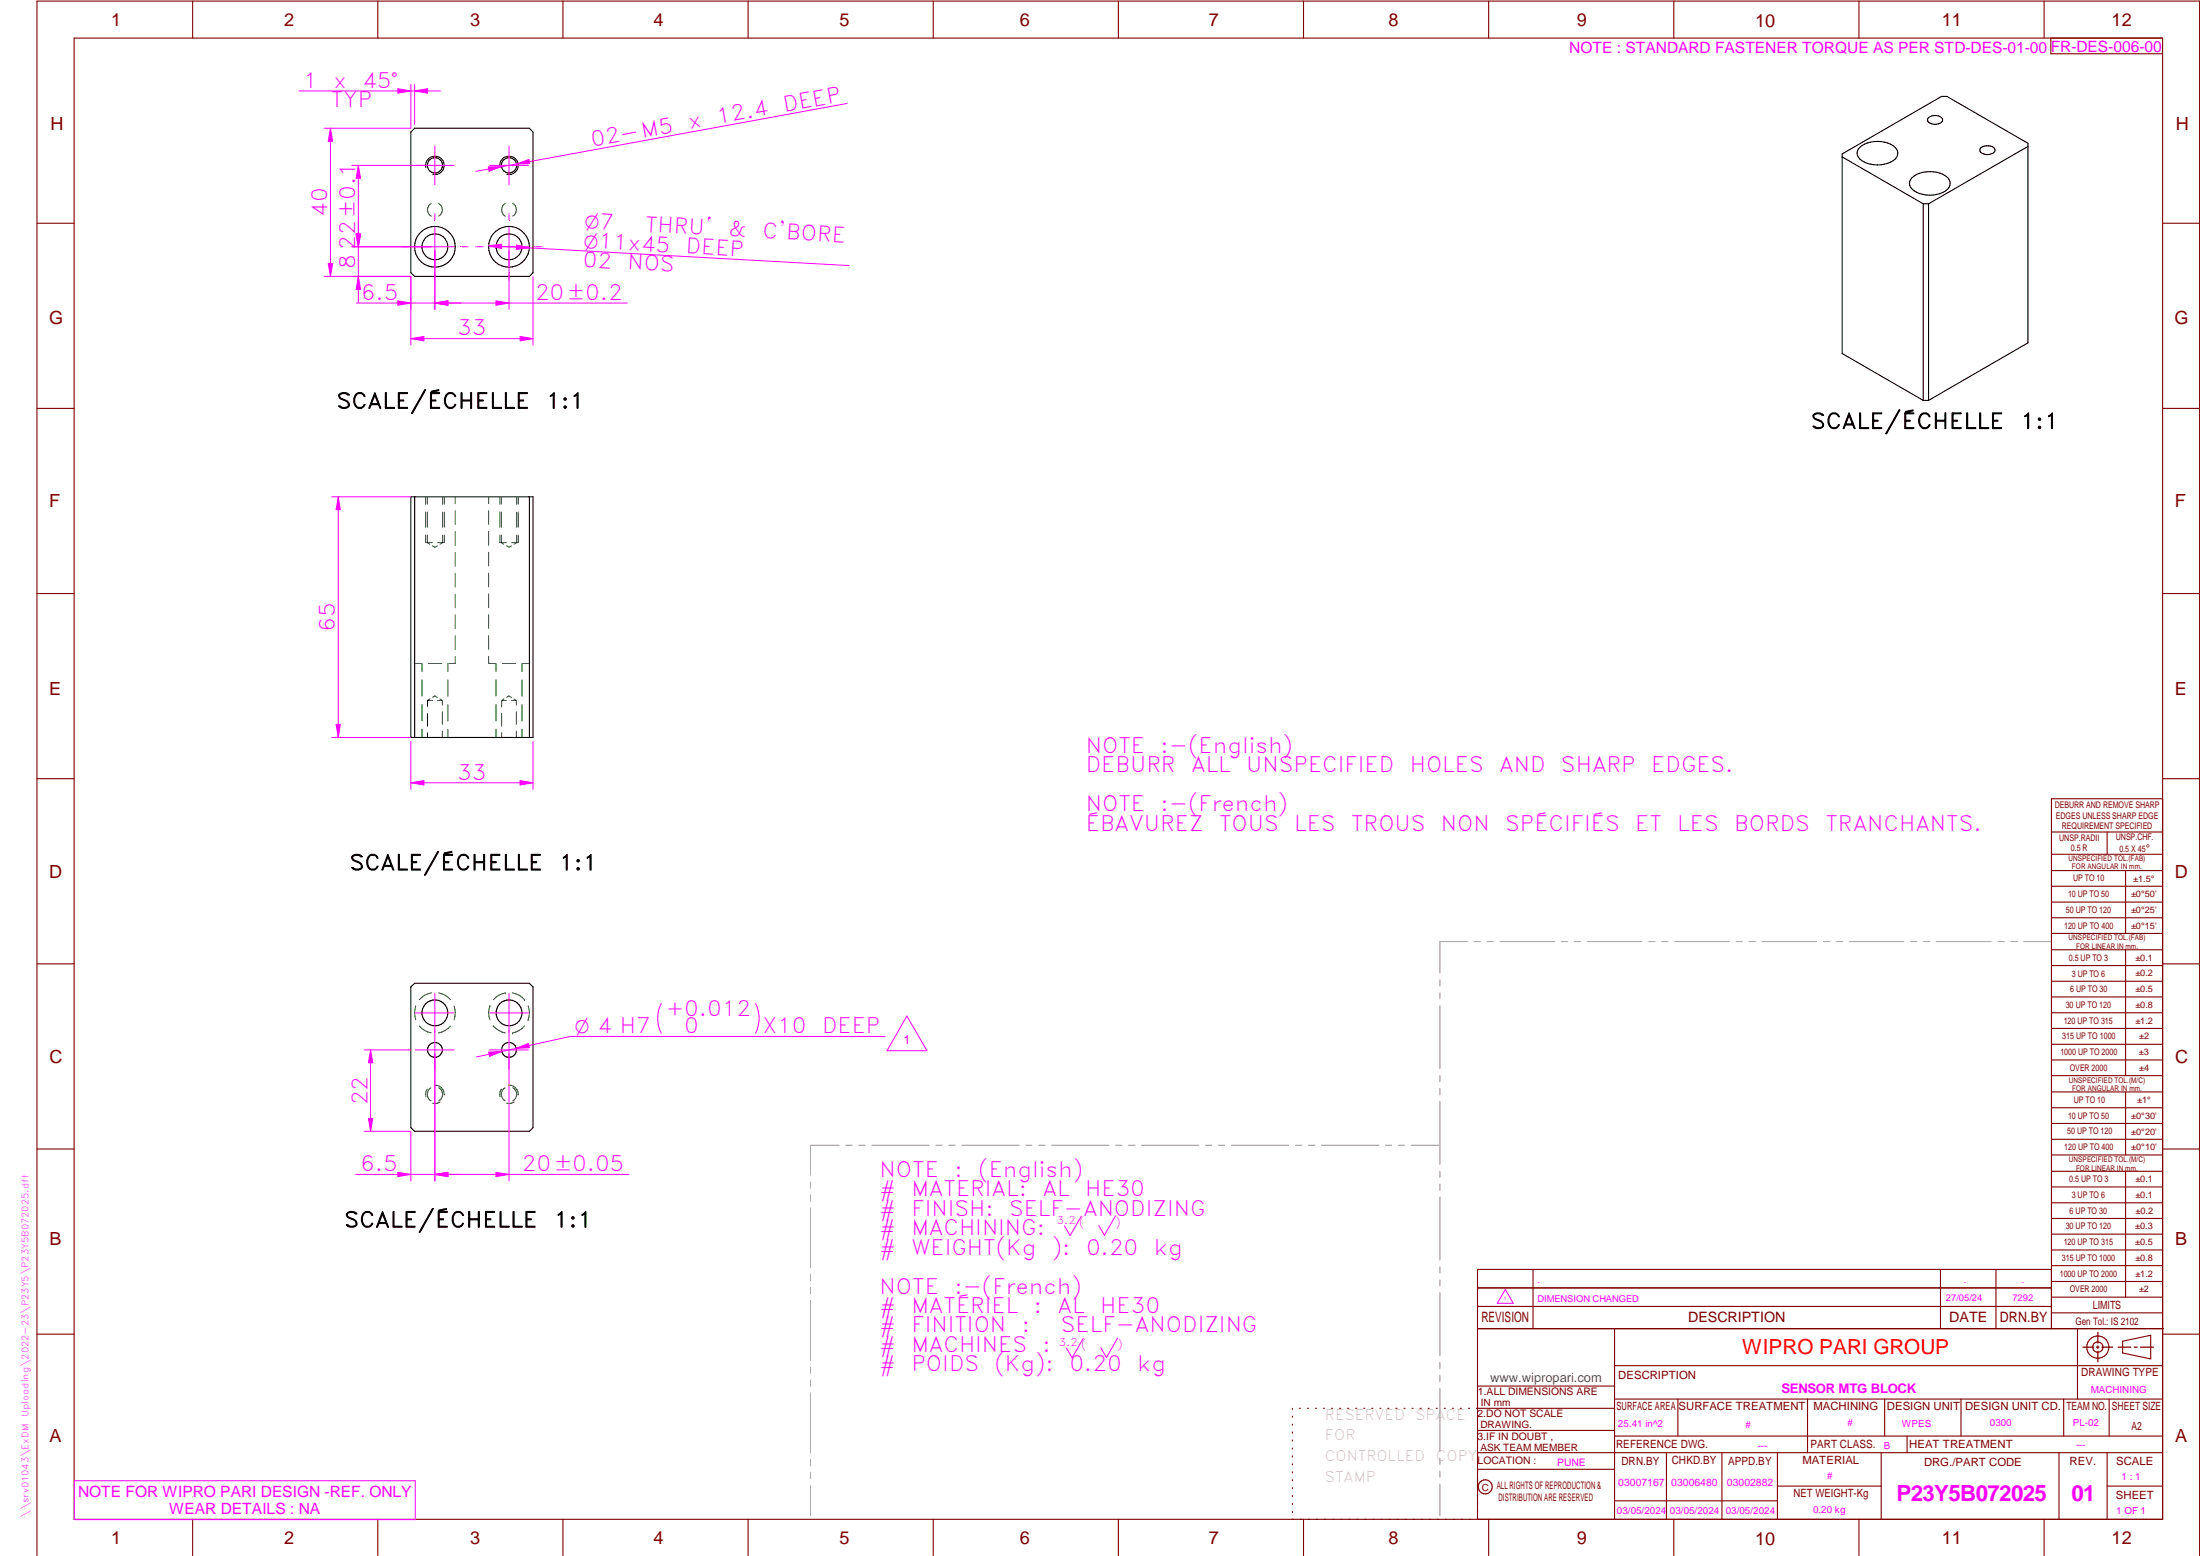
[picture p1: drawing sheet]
<svg xmlns="http://www.w3.org/2000/svg" width="594mm" height="420mm" viewBox="0 0 594 420" stroke-linecap="round" stroke-linejoin="round" font-family="sans-serif">
<g fill="none" stroke="#800000" stroke-width=".3">
<path d="M20 10.3h564v400h-564zM52 .3v10M102 .3v10M152 .3v10M202 .3v10M252 .3v10M302 .3v10M352 .3v10M402 .3v10M452 .3v10M502 .3v10M552 .3v10"/>
<path d="M553.8 10.3v4.2h30.2M10 60.3h10M584 60.3h10M10 110.3h10M584 110.3h10M10 160.3h10M584 160.3h10M10 210.3h10M584 215.7h-30v143.1M584 210.3h10M554 224.7h30M554 230.7h30"/>
<path d="M554 235.1h30M554 239.3h30M569 224.7v6M574 235.1v17M554 243.6h30M554 247.8h30M554 252.1h30M554 256.5h30M574 256.5v33.9M10 260.3h10M554 260.7h30M554 265h30"/>
<path d="M554 269.2h30M554 273.5h30M554 277.7h30M584 260.3h10M554 282h30M554 286.2h30M554 290.4h30M554 294.9h30M554 299.1h30M574 294.9v17M10 310.3h10M554 303.4h30"/>
<path d="M554 307.6h30M554 311.9h30M554 316.3h30M574 316.3v34M584 310.3h10M554 320.5h30M554 324.8h30M554 329h30M554 333.2h30M554 337.5h30M399 358.8h185.2M399 352.8h155"/>
<path d="M399 347.8h155M414 342.8v16M436 358.8v51.5M524 342.8v16M539 342.8v16M554 341.8h30M554 346h30M554 350.3h30M554 354.5h30M554 342.8h-155v67.5M561 358.8v19M10 360.3h10"/>
<path d="M399 374.3h37M436 377.8h148M453.1 377.8v10M488.1 377.8v14.5M508.9 377.8v10M529.5 377.8v10M557.3 377.8v10M569.5 377.8v10M573.2 362.2l7.6-1.6v6.3l-7.6-1.6zM584 368.8h-148M584 360.3h10M349 380.3v.3"/>
<path d="M349 382.4v.3M349 384.6v.3M349 386.7v.3M349 388.8v.3M349 391v.3M349 393.1v.3M349 395.3v.3M349 397.4v.3M349 399.5v.3M350.9 380.3h.2M353.1 380.3h.2M355.2 380.3h.3"/>
<path d="M357.4 380.3h.3M359.6 380.3h.3M361.7 380.3h.3M363.9 380.3h.3M366.1 380.3h.3M368.3 380.3h.2M370.4 380.3h.3M372.6 380.3h.3M374.8 380.3h.3M376.9 380.3h.4M379.1 380.3h.3M381.3 380.3h.3"/>
<path d="M383.4 380.3h.4M385.6 380.3h.3M387.8 380.3h.3M390 380.3h.3M392.2 380.3h.3M394.3 380.3h.3M396.5 380.3h.3M398.7 380.3h37.3M399 396.7h37M399 392.3h185M399 386.2h37M436 387.8h148"/>
<path d="M450 392.3v18M465 392.3v18M480 392.3v18M508 392.3v18M515 387.8v4.5M556 392.3v18M569 392.3v18M52 410.3v9.7M102 410.3v9.7M152 410.3v9.7M202 410.3v9.7M252 410.3v9.7"/>
<path d="M302 410.3v9.7M349 401.7v.3M349 403.8v.4M349 406v.3M349 408.1v.3M352 410.3v9.7M402 410.3v9.7M436 405.3h44M452 410.3v9.7M480 401.3h28M502 410.3v9.7M552 410.3v9.7"/>
<path d="M569 401.3h15M10 420v-419.7h584v419.7"/>
<circle cx="566.5" cy="363.7" r="1.39"/>
<circle cx="566.5" cy="363.8" r="3"/>
<circle cx="401.1" cy="401.5" r="1.9"/>
</g>
<path d="M112.2 66.6h10.5M117.4 61.4v10.5M292 328.4l-3 5.2-1.6-2.6M301.2 328.3l-3 5.2-1.5-2.6M292.5 361.4l-3 5.2-1.5-2.6M301.8 361.3l-3 5.3-1.5-2.7M20.1 399.8h92v10.5h-92z" fill="none" stroke="#f0f" stroke-width=".27"/>
<g fill="none" stroke="#949494" stroke-width=".27">
<path d="M396.2 254.3h-7.4v8.5M398.1 254.3h1.6M401.5 254.3h1.8M405 254.3h14.8M421.6 254.3h1.7M425.1 254.3h1.7M428.6 254.3h14.8M445.2 254.3h1.7M448.7 254.3h1.7M452.2 254.3h14.8M468.8 254.3h1.7M472.3 254.3h1.7"/>
<path d="M475.8 254.3h14.8M492.4 254.3h1.7M495.8 254.3h1.8M499.4 254.3h14.7M516 254.3h1.6M519.4 254.3h1.8M522.9 254.3h14.8M539.5 254.3h1.7M543 254.3h1.7M546.5 254.3h7.4M388.8 264.5v1.8M388.8 268.1v1.6"/>
<path d="M388.8 271.6v17M388.8 290.4v1.7M388.8 293.9v1.7M388.8 297.4v17M218.9 319.2v1.6M226.6 309.2h-7.7v8.1M228.4 309.2h1.7M231.9 309.2h1.7M235.4 309.2h15.5M252.7 309.2h1.7M256.2 309.2h1.7M259.7 309.2h15.5"/>
<path d="M277 309.2h1.7M280.5 309.2h1.7M284 309.2h15.5M301.2 309.2h1.8M304.8 309.2h1.7M308.3 309.2h15.5M325.5 309.2h1.7M329.1 309.2h1.6M332.6 309.2h15.4M349.8 309.2h1.7M353.3 309.2h1.7M356.8 309.2h15.5"/>
<path d="M374.1 309.2h1.7M377.6 309.2h1.7M381.1 309.2h7.7M388.8 316.2v1.7M388.8 319.7v1.7M218.9 322.6v1.8M218.9 326.1v16.2M388.8 323.2v17.1M218.9 344.1v1.8M218.9 347.6v1.7M218.9 351.2v16.1M388.8 342.1v1.6"/>
<path d="M388.8 345.6v1.7M388.8 349v17.1M218.9 369.1v1.7M218.9 372.6v1.8M218.9 376.1v16.2M388.8 367.9v1.7M388.8 371.4v1.7M388.8 374.9v17M218.9 394.1v1.8M218.9 397.6v1.7M388.8 393.7v1.7M388.8 397.2v1.7"/>
<path d="M218.9 401.2v8.1M388.8 400.7v8.6"/>
</g>
<path d="M566.5 359.7v3M562.5 363.8h2.9M566.1 363.8h.7M566.5 363.4v.7M566.5 364.9v2.8M567.6 363.8h2.9M572 363.8h3.4M576.3 363.8h.8M578 363.8h3.5" fill="none" stroke="#800000" stroke-width=".34"/>
<g fill="none" stroke="#000" stroke-width=".3">
<path d="M110.9 35.6l1.1-1h31l.9 1v38.1l-.9 .9h-31l-1.1-.9zM110.9 134.2h33v64.9h-33zM112 134.2v64.9M143 134.2v64.9"/>
<circle cx="117.4" cy="44.6" r="2.06"/>
<circle cx="137.5" cy="44.6" r="2.07"/>
<circle cx="117.4" cy="66.7" r="5.5"/>
<circle cx="117.4" cy="66.6" r="3.5"/>
<circle cx="137.4" cy="66.6" r="3.5"/>
<circle cx="137.5" cy="66.7" r="5.5"/>
</g>
<g fill="none" stroke="#008000" stroke-width=".27">
<path d="M116.4 54.9a1.98 1.98 0 0 0 .1 3.5M118.4 54.9a1.98 1.98 0 0 1 .1 3.4M136.4 54.9a2 2 0 0 0 0 3.5M138.4 54.9a1.98 1.98 0 0 1 .1 3.4M114.9 134.2v1.9M114.9 138.3v4.1M115.4 134.2v1.9M115.4 138.3v4.1M119.5 134.2v2M119.5 138.3v4.1M120 134.2v1.9M120 138.3v4.1"/>
<path d="M122.9 134.2v1.8M122.9 137.9v3.7M131.9 134.2v1.8M131.9 137.9v3.7M135 134.2v1.9M135 138.3v4.1M135.4 134.2v1.9M135.4 138.3v4.1M139.5 134.2v2M139.5 138.3v4.1M139.9 134.2v1.9M139.9 138.3v4.1"/>
<path d="M114.9 144.5l.2 2M115.2 146.5h1.5M115.4 144.5v2l.6 .4M116.7 147.4l.7 .4 .7-.4M118.2 146.5h1.5M119.5 144.5v2l-.7 .4M120 144.5l-.2 2M122.9 143.6v3.7M122.9 149.2v3.7M122.9 154.8v3.7M131.9 143.5v3.7M131.9 149.1v3.7"/>
<path d="M131.9 154.8v3.7M135 144.5v2M135.2 146.5h1.6M135.4 144.5v2l.6 .4M136.8 147.4l.6 .4 .7-.4M138.2 146.5h1.5M139.5 144.5v2l-.7 .4M139.9 144.5v2M112 179.2h1.8M114 179.2v2.1M115.6 179.2h3.7M120.9 179.2v2.2"/>
<path d="M122.9 177.3v1.9h-1.7M122.9 160.4v3.7M122.9 166v3.8M122.9 171.7v3.7M131.9 177.2v2h1.9M131.9 160.4v3.7M131.9 166v3.7M131.9 171.6v3.7M133.9 179.2v2.1M135.7 179.2h3.6M141 179.2v2.2M141.1 179.2h1.9"/>
<path d="M114 183.6v4.4M114 190.2v4.4M114 196.9v2.2M115.4 189.1v1.7M115.4 192.6v3.5M115.4 197.9v1.2M115.4 189.1h1.4M116.1 188.7l-.7 .4M116.8 188.3l.6-.4 .7 .4M118.1 189.1h1.4M118.8 188.8l.7 .3M119.5 189.1v1.3"/>
<path d="M119.5 192.2v3.4M119.5 197.4v1.7M120.9 183.6v4.4M120.9 190.3v4.4M120.9 196.9v2.2M133.9 183.6v4.4M133.9 190.2v4.4M133.9 196.9v2.2M135.5 189.1v1.7M135.5 192.6v3.5M135.5 197.9v1.2M135.5 189.1h1.2"/>
<path d="M136.1 188.7l-.6 .4M136.8 188.3l.6-.4 .7 .4M138.1 189.1h1.3M138.8 188.8l.6 .3M139.4 189.1v1.3M139.4 192.2v3.4M139.4 197.4v1.7M141 183.6v4.4M141 190.3v4.4M141 196.9v2.2"/>
</g>
<path d="M115 45.3a2.5 2.5 0 0 1 2.2-3.1 2.5 2.5 0 0 1 2.7 2.7 2.5 2.5 0 0 1-3.1 2.2M135 45.3a2.5 2.5 0 0 1 2.2-3.1 2.5 2.5 0 0 1 2.8 2.7 2.5 2.5 0 0 1-3.2 2.2" fill="none" stroke="#000" stroke-width=".27"/>
<path d="M124.7 66.6h1.4M126.4 66.6h.1" fill="none" stroke="#f0f" stroke-width=".27"/>
<path d="M117.4 57.7h.1M117.4 58v1.4" fill="none" stroke="#f0f" stroke-width=".27"/>
<path d="M108.5 66.6h.1M108.7 66.6h1.5" fill="none" stroke="#f0f" stroke-width=".27"/>
<path d="M117.4 73.9v1.4M117.4 75.6h.1M132.2 66.6h10.5M137.4 61.4v10.5" fill="none" stroke="#f0f" stroke-width=".27"/>
<path d="M144.7 66.6h1.4M146.3 66.6h.1" fill="none" stroke="#f0f" stroke-width=".27"/>
<path d="M137.4 57.7h.1M137.4 58v1.4M128.4 66.6h.1M128.8 66.6h1.4M130.4 66.6h.1" fill="none" stroke="#f0f" stroke-width=".27"/>
<path d="M87.5 34.6h23.4M117.4 39.4v10.5M137.4 39.4v10.5M112.2 44.7h10.5M132.2 44.7h10.5M87.5 74.6h23.4M88.6 71.2h1.2l-.6 3.4zM137.4 73.9v1.4M137.4 75.6h.1" fill="none" stroke="#f0f" stroke-width=".27"/>
<path d="M502.2 39.8a7.9 7.9 0 0 1 9.6 0 2.36 2.36 0 0 1-1.3 4 7.7 7.7 0 0 1-8.7-1.3 1.98 1.98 0 0 1 .4-2.7zM520.8 31.7a2.81 2.81 0 0 1 3.7 .3 1.06 1.06 0 0 1-1.1 1.4 2.67 2.67 0 0 1-2.8-.7l-.1-.3zM534.9 39.9a2.86 2.86 0 0 1 3.7 .3 1.06 1.06 0 0 1-1.1 1.4 2.67 2.67 0 0 1-2.8-.7l-.1-.3zM547.6 39.5l-26.8 15.5M497.5 42.4l21.8 12.6M516.4 47.9a8 8 0 0 1 9.5 0 2.39 2.39 0 0 1-1.2 4 7.7 7.7 0 0 1-8.7-1.3 2.03 2.03 0 0 1 .4-2.7zM519.3 55h1.5M519.3 55v53.1M520.8 55v53.1M519.3 108.1h1.5M519.3 108.1l-21.8-12.6v-53.9l26.8-15.6h1.4l21.9 12.7v53.9l-26.8 15.5" fill="none" stroke="#000" stroke-width=".3"/>
<path d="M88.6 71.2h1.2l-.6 3.4z" fill="#f0f"/>
<path d="M89.2 34.6l.6 3.5h-1.2z" fill="none" stroke="#f0f" stroke-width=".27"/>
<path d="M89.2 34.6l.6 3.5h-1.2z" fill="#f0f"/>
<path d="M89.2 34.6v40M110.9 74.7v18.5M143.9 74.7v18.5M110.9 91.4l3.6-.6v1.2z" fill="none" stroke="#f0f" stroke-width=".27"/>
<path d="M110.9 91.4l3.6-.6v1.2z" fill="#f0f"/>
<path d="M140.5 90.8l3.4 .6-3.4 .6z" fill="none" stroke="#f0f" stroke-width=".27"/>
<path d="M140.5 90.8l3.4 .6-3.4 .6z" fill="#f0f"/>
<path d="M110.9 91.4h33M89.6 134.2h21.3M89.6 199.1h21.3M90.8 195.6h1.1l-.6 3.5z" fill="none" stroke="#f0f" stroke-width=".27"/>
<path d="M90.8 195.6h1.1l-.6 3.5z" fill="#f0f"/>
<path d="M91.3 134.2l.6 3.4h-1.1z" fill="none" stroke="#f0f" stroke-width=".27"/>
<path d="M91.3 134.2l.6 3.4h-1.1z" fill="#f0f"/>
<path d="M91.3 134.2v64.9M110.9 211.4l3.6-.6v1.2zM110.9 200.2v12.9M143.9 200.2v12.9" fill="none" stroke="#f0f" stroke-width=".27"/>
<path d="M110.9 211.4l3.6-.6v1.2z" fill="#f0f"/>
<path d="M140.5 210.8l3.4 .6-3.4 .6z" fill="none" stroke="#f0f" stroke-width=".27"/>
<path d="M140.5 210.8l3.4 .6-3.4 .6z" fill="#f0f"/>
<path d="M228.7 27.9l-100.2 18.4M131.9 45.1l3.5-.1-3.3 1.2zM110.9 211.4h33" fill="none" stroke="#f0f" stroke-width=".27"/>
<path d="M131.9 45.1l3.5-.1-3.3 1.2z" fill="#f0f"/>
<path d="M139.5 44.3l3.3-1.2 .2 1.1z" fill="none" stroke="#f0f" stroke-width=".27"/>
<path d="M139.5 44.3l3.3-1.2 .2 1.1z" fill="#f0f"/>
<path d="M131.9 66.3l97.3 5.4M131.9 66.3l3.6-.3-.1 1.1z" fill="none" stroke="#f0f" stroke-width=".27"/>
<path d="M131.9 66.3l3.6-.3-.1 1.1z" fill="#f0f"/>
<path d="M139.5 66.2l3.5 .7-3.6 .5z" fill="none" stroke="#f0f" stroke-width=".27"/>
<path d="M139.5 66.2l3.5 .7-3.6 .5z" fill="#f0f"/>
<path d="M110.9 74.7v8.9M117.4 67.7v15.9M107.4 81.2l3.5 .6-3.5 .6z" fill="none" stroke="#f0f" stroke-width=".27"/>
<path d="M107.4 81.2l3.5 .6-3.5 .6z" fill="#f0f"/>
<path d="M117.4 81.8l3.5-.6v1.2z" fill="none" stroke="#f0f" stroke-width=".27"/>
<path d="M117.4 81.8l3.5-.6v1.2z" fill="#f0f"/>
<path d="M117.4 67.7v15.9M137.4 67.7v15.9M96.2 81.8h28.3M133.9 81.2l3.5 .6-3.5 .6z" fill="none" stroke="#f0f" stroke-width=".27"/>
<path d="M133.9 81.2l3.5 .6-3.5 .6z" fill="#f0f"/>
<path d="M117.4 81.8l3.5-.6v1.2z" fill="none" stroke="#f0f" stroke-width=".27"/>
<path d="M117.4 81.8l3.5-.6v1.2z" fill="#f0f"/>
<path d="M95 74.6h15.9M95 66.6h21.4M96.8 74.6l.6 3.5h-1.2zM117.4 81.8h52" fill="none" stroke="#f0f" stroke-width=".27"/>
<path d="M96.8 74.6l.6 3.5h-1.2z" fill="#f0f"/>
<path d="M96.2 63.2h1.2l-.6 3.4z" fill="none" stroke="#f0f" stroke-width=".27"/>
<path d="M96.2 63.2h1.2l-.6 3.4z" fill="#f0f"/>
<path d="M95 44.7h21.4M96.8 59.6v22.1M95 66.6h21.4M96.2 63.2h1.2l-.6 3.4z" fill="none" stroke="#f0f" stroke-width=".27"/>
<path d="M96.2 63.2h1.2l-.6 3.4z" fill="#f0f"/>
<path d="M96.8 44.7l.6 3.4h-1.2z" fill="none" stroke="#f0f" stroke-width=".27"/>
<path d="M96.8 44.7l.6 3.4h-1.2z" fill="#f0f"/>
<path d="M107.4 24l3.5 .6-3.5 .5zM110.9 22.8v11.8M112 22.8v10.8M96.8 44.7v21.9" fill="none" stroke="#f0f" stroke-width=".27"/>
<path d="M107.4 24l3.5 .6-3.5 .5z" fill="#f0f"/>
<path d="M112 24.6l3.4-.6v1.1z" fill="none" stroke="#f0f" stroke-width=".27"/>
<path d="M112 24.6l3.4-.6v1.1z" fill="#f0f"/>
<path d="M80.7 24.6h38.2M112.2 273.5h10.5M117.4 268.3v20.5M132.2 273.5h10.5M137.4 268.3v20.5M178.6 270.9a9.1 9.1 0 0 0 0 8.1M204 270.9a9.1 9.1 0 0 1 0 8.1M239 279.9h-85l-25.4 5.5M112.2 283.5h10.5M131.9 284.1l3.6-.2-3.3 1.3zM132.2 283.5h10.5" fill="none" stroke="#f0f" stroke-width=".27"/>
<g fill="none" stroke="#000" stroke-width=".3">
<path d="M110.9 266.5l1.1-1h31l.9 1v38l-.9 1h-31l-1.1-1z"/>
<circle cx="117.4" cy="273.5" r="3.5"/>
<circle cx="137.5" cy="273.5" r="3.5"/>
<circle cx="117.5" cy="283.5" r="2.01"/>
<circle cx="137.4" cy="283.5" r="2"/>
</g>
<g fill="none" stroke="#008000" stroke-width=".27">
<path d="M112.3 271.6a6 6 0 0 0 0 3.7M113.2 277a5.2 5.2 0 0 0 3.3 1.9M116.5 268.1a5.1 5.1 0 0 0-3.2 1.8M118.4 268.1a5.6 5.6 0 0 1 3.3 1.9M121.6 277.1a5.8 5.8 0 0 1-3.2 1.8M122.6 271.7a6 6 0 0 1 0 3.7M132.3 271.6a5.4 5.4 0 0 0 0 3.8M132.3 271.6h.1M133.2 277h.1M133.2 277a5.9 5.9 0 0 0 3.3 1.9M136.5 268.1a5.5 5.5 0 0 0-3.3 1.9M136.5 268.1h.1"/>
<path d="M138.4 278.9h.1M138.4 268.1a5.2 5.2 0 0 1 3.2 1.9M141.6 270h.1M141.6 277a5.5 5.5 0 0 1-3.2 1.9M142.6 275.4h.1M142.6 271.6a5.4 5.4 0 0 1 0 3.8M115.4 294.1a2.36 2.36 0 0 0-.4 2.1M116.4 293.8a2.05 2.05 0 0 0 0 3.5M117.3 293a2.43 2.43 0 0 1 2.6 2.7M118.5 293.7a2.06 2.06 0 0 1 0 3.6M118.8 297.6a2.42 2.42 0 0 1-2 .3M135.4 294.1a2.36 2.36 0 0 0-.4 2.1"/>
<path d="M136.4 293.8a2.01 2.01 0 0 0 0 3.5M137.3 293a2.37 2.37 0 0 1 2.6 2.7M138.5 293.7a2.04 2.04 0 0 1 0 3.6M138.8 297.6a2.54 2.54 0 0 1-2 .3"/>
</g>
<path d="M131.9 284.1l3.6-.2-3.3 1.3z" fill="#f0f"/>
<path d="M139.4 283.1l3.3-1.3 .3 1.1z" fill="none" stroke="#f0f" stroke-width=".27"/>
<path d="M139.4 283.1l3.3-1.3 .3 1.1z" fill="#f0f"/>
<path d="M98.3 283.5h12.6M98.3 305.5h12.6M99.5 302h1.2l-.6 3.5z" fill="none" stroke="#f0f" stroke-width=".27"/>
<path d="M99.5 302h1.2l-.6 3.5z" fill="#f0f"/>
<path d="M100.1 283.5l.6 3.5h-1.2z" fill="none" stroke="#f0f" stroke-width=".27"/>
<path d="M100.1 283.5l.6 3.5h-1.2z" fill="#f0f"/>
<path d="M100.1 283.5v22M117.4 284.6v34.3M107.4 316.6l3.5 .5-3.5 .6zM110.9 305.6v13.3" fill="none" stroke="#f0f" stroke-width=".27"/>
<path d="M107.4 316.6l3.5 .5-3.5 .6z" fill="#f0f"/>
<path d="M117.4 317.1l3.5-.5v1.1z" fill="none" stroke="#f0f" stroke-width=".27"/>
<path d="M117.4 317.1l3.5-.5v1.1z" fill="#f0f"/>
<path d="M117.4 284.6v34.3M137.4 284.6v34.3M96 317.1h28.5M117.4 317.1l3.5-.5v1.1z" fill="none" stroke="#f0f" stroke-width=".27"/>
<path d="M117.4 317.1l3.5-.5v1.1z" fill="#f0f"/>
<path d="M133.9 316.6l3.5 .5-3.5 .6z" fill="none" stroke="#f0f" stroke-width=".27"/>
<path d="M133.9 316.6l3.5 .5-3.5 .6z" fill="#f0f"/>
<path d="M244.9 274.4l5.4 9.3h-10.8zM117.4 317.1h52.4M406.5 348.2l2.1 3.7h-4.3z" fill="none" stroke="#f0f" stroke-width=".27"/>
<g font-size="6" fill="#f0f">
<text x="512.1" y="405.2">P23Y5B072025</text>
<text x="559.4" y="405.2">01</text>
</g>
<g font-size="5.7" fill="#f0f">
<text x="81.9" y="23.7">1</text>
<text x="90.1" y="23.7">x</text>
<text x="97.9" y="23.7">45°</text>
<text x="89.4" y="28.9">TYP</text>
<text x="186.2" y="34.9" transform="rotate(-10 186.2 34.9)">x</text>
<text x="193.8" y="33.5" transform="rotate(-10 193.8 33.5)">12.4</text>
<text x="211.8" y="30.2" transform="rotate(-10 211.8 30.2)">DEEP</text>
<text x="159.9" y="39.6" transform="rotate(-10 159.9 39.6)">02-M5</text>
<text x="88.3" y="58.6" transform="rotate(-90 88.3 58.6)">40</text>
<text x="174.2" y="62.5" transform="rotate(3 174.2 62.5)">THRU`</text>
<text x="196.7" y="63.8" transform="rotate(3 196.7 63.8)">&amp;</text>
<text x="205.8" y="64.2" transform="rotate(3 205.8 64.2)">C'BORE</text>
<text x="95.9" y="67.5" transform="rotate(-90 95.9 67.5)">22±0.1</text>
<text x="185.1" y="68.4" transform="rotate(3 185.1 68.4)">DEEP</text>
<text x="95.9" y="72.6" transform="rotate(-90 95.9 72.6)">8</text>
<text x="157.3" y="72.1" transform="rotate(3 157.3 72.1)">02</text>
<text x="169.4" y="72.8" transform="rotate(3 169.4 72.8)">NOS</text>
<text x="97.4" y="80.9">6.5</text>
<text x="144.5" y="80.9">20±0.2</text>
<text x="123.5" y="90.6">33</text>
<text x="90.5" y="170.6" transform="rotate(-90 90.5 170.6)">65</text>
<text x="293.2" y="203.3">NOTE</text>
<text x="313.4" y="203.3">:-(English)</text>
<text x="293.2" y="208.6">DEBURR</text>
<text x="321.6" y="208.6">ALL</text>
<text x="336.5" y="208.6">UNSPECIFIED</text>
<text x="380.7" y="208.6">HOLES</text>
<text x="404.8" y="208.6">AND</text>
<text x="421.5" y="208.6">SHARP</text>
<text x="445.9" y="208.6">EDGES.</text>
<text x="123.5" y="210.5">33</text>
<text x="293.2" y="219.1">NOTE</text>
<text x="313.4" y="219.1">:-(French)</text>
<text x="293.2" y="224.3">ÉBAVUREZ</text>
<text x="329.2" y="224.3">TOUS</text>
<text x="349.5" y="224.3">LES</text>
<text x="364.8" y="224.3">TROUS</text>
<text x="389.1" y="224.3">NON</text>
<text x="406.5" y="224.3">SPÉCIFIÉS</text>
<text x="441.5" y="224.3">ET</text>
<text x="452.9" y="224.3">LES</text>
<text x="468.3" y="224.3">BORDS</text>
<text x="492.9" y="224.3">TRANCHANTS.</text>
<text x="179.8" y="274.4">+0.012</text>
<text x="184.7" y="279">0</text>
<text x="205.9" y="279">X10</text>
<text x="222" y="279">DEEP</text>
<text x="99.2" y="298.4" transform="rotate(-90 99.2 298.4)">22</text>
<text x="97.3" y="316.3">6.5</text>
<text x="140.9" y="316.3">20±0.05</text>
<text x="237.5" y="317.8">NOTE</text>
<text x="257.7" y="317.8">:</text>
<text x="264.1" y="317.8">(English)</text>
<text x="237.5" y="323">#</text>
<text x="246.1" y="323">MATERIAL:</text>
<text x="281.5" y="323">AL</text>
<text x="293" y="323">HE30</text>
<text x="237.5" y="328.3">#</text>
<text x="246.1" y="328.3">FINISH:</text>
<text x="272.5" y="328.3">SELF-ANODIZING</text>
<text x="237.5" y="333.5">#</text>
<text x="246.1" y="333.5">MACHINING:</text>
<text x="237.5" y="338.8">#</text>
<text x="246.1" y="338.8">WEIGHT(Kg</text>
<text x="284" y="338.8">):</text>
<text x="293.3" y="338.8">0.20</text>
<text x="311.6" y="338.8">kg</text>
<text x="237.5" y="349.3">NOTE</text>
<text x="257.7" y="349.3">:-(French)</text>
<text x="237.5" y="354.5">#</text>
<text x="237.5" y="359.8">#</text>
<text x="246.1" y="359.8">FINITION</text>
<text x="246.1" y="354.5">MATÉRIEL</text>
<text x="275.9" y="359.8">:</text>
<text x="279.2" y="354.5">:</text>
<text x="285.6" y="354.5">AL</text>
<text x="286.5" y="359.8">SELF-ANODIZING</text>
<text x="297.1" y="354.5">HE30</text>
<text x="237.5" y="365">#</text>
<text x="246.1" y="365">MACHINES</text>
<text x="281.5" y="365">:</text>
<text x="237.5" y="370.3">#</text>
<text x="246.1" y="370.3">POIDS</text>
<text x="268.5" y="370.3">(Kg):</text>
<text x="288.8" y="370.3">0.20</text>
<text x="307.1" y="370.3">kg</text>
</g>
<g font-size="5.7">
<text x="90.9" y="110.3">SCALE/ÉCHELLE</text>
<text x="147.4" y="110.3">1:1</text>
<text x="489" y="115.7">SCALE/ÉCHELLE</text>
<text x="545.6" y="115.7">1:1</text>
<text x="94.4" y="234.9">SCALE/ÉCHELLE</text>
<text x="150.9" y="234.9">1:1</text>
<text x="93" y="331.4">SCALE/ÉCHELLE</text>
<text x="149.5" y="331.4">1:1</text>
</g>
<text font-size="5.6" fill="#f00" x="470.5" y="365.5">WIPRO PARI GROUP</text>
<g font-size="5.4" fill="#f0f">
<text x="157.9" y="61.6" transform="rotate(3 157.9 61.6)">O7</text>
<text x="157.6" y="66.9" transform="rotate(3 157.6 66.9)">O11x45</text>
<text x="155.2" y="279">O 4 H7</text>
</g>
<g font-size="4.9" fill="#800000">
<text x="30" y="6.9">1</text>
<text x="76.7" y="6.9">2</text>
<text x="127" y="6.9">3</text>
<text x="176.5" y="6.9">4</text>
<text x="226.7" y="6.9">5</text>
<text x="275.4" y="6.9">6</text>
<text x="326.4" y="6.9">7</text>
<text x="375" y="6.9">8</text>
<text x="425.8" y="6.9">9</text>
<text x="473.9" y="7.3">10</text>
<text x="524.3" y="6.9">11</text>
<text x="570.2" y="6.9">12</text>
<text x="13.6" y="35.1">H</text>
<text x="587.6" y="35.1">H</text>
<text x="13.2" y="87.5">G</text>
<text x="587.2" y="87.5">G</text>
<text x="13.2" y="137">F</text>
<text x="587.2" y="137">F</text>
<text x="13.2" y="187.6">E</text>
<text x="587.2" y="187.6">E</text>
<text x="13.2" y="237">D</text>
<text x="587.2" y="237">D</text>
<text x="13.4" y="287.1">C</text>
<text x="587.4" y="287.1">C</text>
<text x="13.4" y="336.2">B</text>
<text x="587.4" y="336.2">B</text>
<text x="13.4" y="389.3">A</text>
<text x="587.4" y="389.3">A</text>
<text x="30" y="416.9">1</text>
<text x="76.7" y="416.9">2</text>
<text x="127" y="416.9">3</text>
<text x="176.5" y="416.9">4</text>
<text x="226.7" y="416.9">5</text>
<text x="275.4" y="416.9">6</text>
<text x="326.4" y="416.9">7</text>
<text x="375" y="416.9">8</text>
<text x="425.8" y="416.9">9</text>
<text x="473.9" y="417.3">10</text>
<text x="524.3" y="416.9">11</text>
<text x="570.2" y="416.9">12</text>
</g>
<g font-size="4.2" fill="#f0f">
<text x="423.7" y="14.3">NOTE : STANDARD FASTENER TORQUE AS PER STD-DES-01-00</text>
<text x="553.8" y="14">FR-DES-006-00</text>
<text x="21.1" y="404.3">NOTE FOR WIPRO PARI DESIGN -REF. ONLY</text>
<text x="45.7" y="408.8">WEAR DETAILS : NA</text>
</g>
<g font-size="3.9" fill="#800000">
<text x="400" y="357.1">REVISION</text>
<text x="455.9" y="357.1">DESCRIPTION</text>
<text x="526.4" y="357.1">DATE</text>
<text x="540" y="357.1">DRN.BY</text>
</g>
<g font-size="3.9" fill="#c0c0c0">
<text x="357.8" y="383.3">RESERVED</text>
<text x="382.3" y="383.3">SPACE</text>
<text x="357.8" y="388.9">FOR</text>
<text x="357.8" y="394.5">CONTROLLED</text>
<text x="387.8" y="394.5">COPY</text>
<text x="357.8" y="400">STAMP</text>
</g>
<text font-size="3.6" fill="#f0f" x="481.1" y="376.1">SENSOR MTG BLOCK</text>
<text font-size="3.5" fill="#00f" x="402.4" y="373.3">www.wipropari.com</text>
<text font-size="3.4" fill="#f0f" x="244" y="281.8">1</text>
<g font-size="3.1" fill="#800000">
<text x="565.1" y="353.5">LIMITS</text>
<text x="562" y="371.7">DRAWING TYPE</text>
<text x="437" y="372.3">DESCRIPTION</text>
<text x="436.5" y="380.8">SURFACE AREA</text>
<text x="453.3" y="380.8">SURFACE TREATMENT</text>
<text x="489.7" y="380.8">MACHINING</text>
<text x="509.5" y="380.8">DESIGN UNIT</text>
<text x="530.6" y="380.8">DESIGN UNIT CD.</text>
<text x="558" y="380.6">TEAM NO.</text>
<text x="570.3" y="380.7">SHEET SIZE</text>
<text x="575.6" y="386.1">A2</text>
<text x="436.4" y="391.1">REFERENCE DWG.</text>
<text x="437.8" y="395.5">DRN.BY</text>
<text x="451.4" y="395.4">CHKD.BY</text>
<text x="466.6" y="395.5">APPD.BY</text>
<text x="486.7" y="395.4">MATERIAL</text>
<text x="488.9" y="390.9">PART CLASS.</text>
<text x="515.6" y="390.9">HEAT TREATMENT</text>
<text x="519.6" y="395.9">DRG./PART CODE</text>
<text x="558.9" y="395.5">REV.</text>
<text x="571.4" y="395.6">SCALE</text>
<text x="484.3" y="404.2">NET WEIGHT-Kg</text>
<text x="571.4" y="404.7">SHEET</text>
</g>
<text font-size="3" fill="#800000" x="579.5" y="230.1">°</text>
<g font-size="2.8" fill="#f0f">
<text x="285.4" y="330.6">3.2 (</text>
<text x="301.2" y="331">)</text>
<text x="286" y="363.6">3.2 (</text>
<text x="301.7" y="364">)</text>
<text x="420.5" y="396">PUNE</text>
<text x="437" y="401.2">03007167</text>
<text x="451.3" y="401.2">03006480</text>
<text x="466.3" y="401.2">03002882</text>
</g>
<g font-size="2.8" fill="#800000">
<text x="560.4" y="357.7">Gen Tol.: IS 2102</text>
<text x="399.1" y="376.6">1.ALL DIMENSIONS ARE</text>
<text x="399" y="382.7">2.DO NOT SCALE</text>
<text x="399" y="388.7">3.IF IN DOUBT ,</text>
<text x="399" y="395.4">LOCATION :</text>
<text x="404.2" y="402">ALL RIGHTS OF REPRODUCTION &amp;</text>
<text x="404.7" y="405.4">DISTRIBUTION ARE RESERVED</text>
</g>
<g font-size="2.7" fill="#f0f">
<text x="564.6" y="376.2">MACHINING</text>
<text x="436.9" y="385.4">25.41 in^2</text>
<text x="471.4" y="385.5">#</text>
<text x="498.9" y="385">#</text>
<text x="513.6" y="385.3">WPES</text>
<text x="537.3" y="385.1">0300</text>
<text x="559.7" y="385.1">PL-02</text>
<text x="474.6" y="391.2">---</text>
<text x="508.7" y="391.2">B</text>
<text x="560.6" y="391.1">---</text>
<text x="493.4" y="399.5">#</text>
<text x="572.8" y="399.7">1 : 1</text>
<text x="436.6" y="408.7">03/05/2024</text>
<text x="450.9" y="408.8">03/05/2024</text>
<text x="466" y="408.9">03/05/2024</text>
<text x="489.6" y="408.5">0.20 kg</text>
<text x="571.4" y="408.7">1 OF 1</text>
</g>
<g font-size="2.7" fill="#800000">
<text x="399.9" y="379.7">IN mm</text>
<text x="399.7" y="385.7">DRAWING.</text>
<text x="399.7" y="391.8">ASK TEAM MEMBER</text>
<text x="400.1" y="402.5">C</text>
</g>
<g font-size="2.5" fill="#800000">
<text x="554.9" y="218.3">DEBURR AND REMOVE SHARP</text>
<text x="555.2" y="221">EDGES UNLESS SHARP EDGE</text>
<text x="556.1" y="227.1">UNSP.RADII</text>
<text x="556.8" y="223.8">REQUIREMENT SPECIFIED</text>
<text x="571.4" y="226.9">UNSP.CHF.</text>
<text x="559.2" y="229.9">0.5 R</text>
<text x="572.3" y="230.1">0.5 X 45</text>
<text x="559.8" y="238">UP TO 10</text>
<text x="576.1" y="238.1">±1.5°</text>
<text x="558.5" y="242.2">10 UP TO 50</text>
<text x="575.5" y="242.3">±0°50'</text>
<text x="557.4" y="250.7">120 UP TO 400</text>
<text x="557.9" y="246.5">50 UP TO 120</text>
<text x="575.5" y="250.7">±0°15'</text>
<text x="575.5" y="246.5">±0°25'</text>
<text x="558.7" y="259.4">0.5 UP TO 3</text>
<text x="559.5" y="263.7">3 UP TO 6</text>
<text x="576.6" y="263.6">±0.2</text>
<text x="576.6" y="259.4">±0.1</text>
<text x="559" y="267.9">6 UP TO 30</text>
<text x="576.6" y="267.9">±0.5</text>
<text x="557.8" y="272.2">30 UP TO 120</text>
<text x="576.6" y="272.2">±0.8</text>
<text x="556.9" y="280.7">315 UP TO 1000</text>
<text x="557.3" y="276.4">120 UP TO 315</text>
<text x="576.6" y="276.4">±1.2</text>
<text x="577.7" y="280.7">±2</text>
<text x="556.4" y="284.9">1000 UP TO 2000</text>
<text x="577.6" y="284.9">±3</text>
<text x="558.9" y="289.2">OVER 2000</text>
<text x="577.7" y="289.3">±4</text>
<text x="560" y="297.9">UP TO 10</text>
<text x="577.1" y="297.9">±1°</text>
<text x="558.5" y="302.1">10 UP TO 50</text>
<text x="575.5" y="302.1">±0°30'</text>
<text x="557.4" y="310.6">120 UP TO 400</text>
<text x="558.2" y="306.3">50 UP TO 120</text>
<text x="575.5" y="310.6">±0°10'</text>
<text x="575.5" y="306.4">±0°20'</text>
<text x="558.8" y="319.2">0.5 UP TO 3</text>
<text x="559.4" y="323.4">3 UP TO 6</text>
<text x="576.6" y="319.2">±0.1</text>
<text x="576.6" y="323.5">±0.1</text>
<text x="558.9" y="327.7">6 UP TO 30</text>
<text x="576.7" y="327.7">±0.2</text>
<text x="557.8" y="332">30 UP TO 120</text>
<text x="576.6" y="332">±0.3</text>
<text x="556.8" y="340.5">315 UP TO 1000</text>
<text x="557.3" y="336.3">120 UP TO 315</text>
<text x="576.6" y="336.3">±0.5</text>
<text x="576.6" y="340.5">±0.8</text>
<text x="556.2" y="344.7">1000 UP TO 2000</text>
<text x="576.6" y="344.7">±1.2</text>
<text x="558.9" y="349">OVER 2000</text>
<text x="577.6" y="349">±2</text>
</g>
<g font-size="2.5" fill="#f0f">
<text x="415.2" y="346.4">.</text>
<text x="530.3" y="346.5">.</text>
<text x="545.9" y="346.4">.</text>
<text x="415.2" y="351.5">DIMENSION CHANGED</text>
<text x="525.5" y="351.3">27/05/24</text>
<text x="543.4" y="351.4">7292</text>
</g>
<g font-size="2.4" fill="#f0f">
<text x="7.7" y="382.7" transform="rotate(-90 7.7 382.7)">Uploading\2022-23\P23Y5\P23Y5B072025.dft</text>
<text x="7.7" y="409.8" transform="rotate(-90 7.7 409.8)">\\srv01043\ExDM</text>
</g>
<g font-size="2.1" fill="#800000">
<text x="558.5" y="232.4">UNSPECIFIED TOL.(FAB)</text>
<text x="559.5" y="234.7">FOR ANGULAR IN mm.</text>
<text x="558.6" y="253.9">UNSPECIFIED TOL.(FAB)</text>
<text x="560.7" y="256.3">FOR LINEAR IN mm.</text>
<text x="558.7" y="292.3">UNSPECIFIED TOL.(M/C)</text>
<text x="559.6" y="294.7">FOR ANGULAR IN mm.</text>
<text x="558.7" y="313.7">UNSPECIFIED TOL.(M/C)</text>
<text x="560.6" y="316.1">FOR LINEAR IN mm.</text>
</g>
<text font-size="1.3" fill="#f0f" x="406.1" y="351.2">1</text>
</svg>
